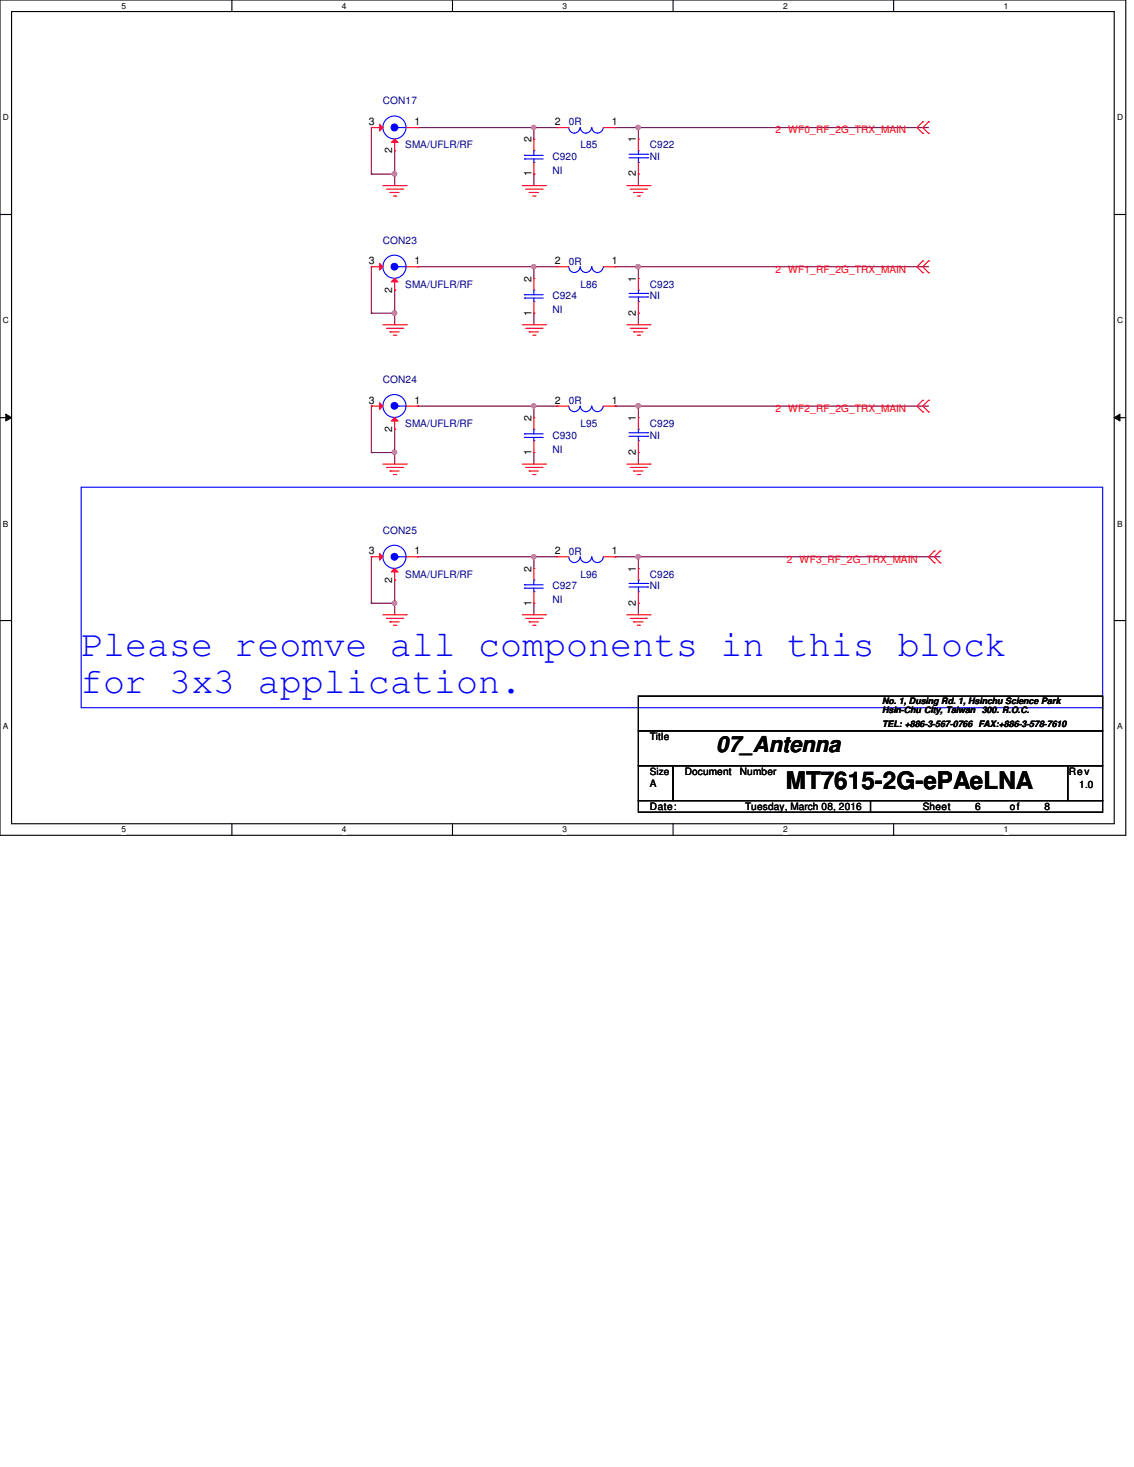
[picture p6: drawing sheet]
<svg xmlns="http://www.w3.org/2000/svg" width="216mm" height="279mm" viewBox="0 0 216 279" stroke-linecap="round" stroke-linejoin="round" font-family="sans-serif">
<path d="M0 0h214.3v159.1h-214.3zM2.2 2.2h209.9v154.7h-209.9z" fill="none" stroke="#000" stroke-width=".21"/>
<g fill="#fff">
<path d="M23.2 .2h.8v1.8h-.8z"/>
<path d="M23.2 157.1h.8v1.8h-.8z"/>
</g>
<path d="M44.2 0v2.2M44.2 156.9v2.2" fill="none" stroke="#000" stroke-width=".21"/>
<g fill="#fff">
<path d="M65.1 .2h.9v1.8h-.9z"/>
<path d="M65.1 157.1h.9v1.8h-.9z"/>
</g>
<path d="M86.1 0v2.2M86.1 156.9v2.2" fill="none" stroke="#000" stroke-width=".21"/>
<g fill="#fff">
<path d="M107.1 .2h.9v1.8h-.9z"/>
<path d="M107.1 157.1h.9v1.8h-.9z"/>
</g>
<path d="M128.1 0v2.2M128.1 156.9v2.2" fill="none" stroke="#000" stroke-width=".21"/>
<g fill="#fff">
<path d="M149.1 .2h.9v1.8h-.9z"/>
<path d="M149.1 157.1h.9v1.8h-.9z"/>
</g>
<path d="M170.1 0v2.2M170.1 156.9v2.2" fill="none" stroke="#000" stroke-width=".21"/>
<g fill="#fff">
<path d="M191.1 .2h.9v1.8h-.9z"/>
<path d="M191.1 157.1h.9v1.8h-.9z"/>
<path d="M.6 21.5h1.1v1.8h-1.1z"/>
<path d="M212.7 21.5h1.1v1.8h-1.1z"/>
<path d="M.6 60.2h1.1v1.7h-1.1z"/>
<path d="M212.7 60.2h1.1v1.7h-1.1z"/>
</g>
<path d="M0 40.9h2.2M212.1 40.9h2.2" fill="none" stroke="#000" stroke-width=".21"/>
<g fill="#fff">
<path d="M.6 98.8h1v1.8h-1z"/>
<path d="M212.7 98.8h1v1.8h-1z"/>
</g>
<path d="M0 79.5h2.2M212.1 79.5h2.2" fill="none" stroke="#000" stroke-width=".21"/>
<path d="M1.1 78.9l1.1 .6-1.1 .7zM212.1 79.5l1.1-.6v1.3z" fill="#000"/>
<path d="M1.1 78.9l1.1 .6-1.1 .7zM212.1 79.5l1.1-.6v1.3z" fill="none" stroke="#000" stroke-width=".19"/>
<g fill="#fff">
<path d="M.6 137.5h1v1.8h-1z"/>
<path d="M212.7 137.5h1v1.8h-1z"/>
</g>
<path d="M0 118.2h2.2M212.1 118.2h2.2" fill="none" stroke="#000" stroke-width=".21"/>
<path d="M15.5 92.8h194.4v42h-194.4z" fill="none" stroke="#00f" stroke-width=".21"/>
<path d="M101.6 33.1h.1M101.6 24.3h.1M101.6 24.3v2.2M101.6 33.1v2.2M121.5 33.1h.1M121.5 33.1v2.2" fill="none" stroke="#800040" stroke-width=".21"/>
<circle cx="101.6" cy="24.3" r=".4" fill="#f0f"/>
<circle cx="101.6" cy="24.3" r=".4" fill="none" stroke="#f0f" stroke-width=".21"/>
<g fill="none" stroke="#800040" stroke-width=".21">
<path d="M101.6 24.3h.1M101.6 24.3h4.4M117.1 24.3h.1M117.1 24.3h4.4M121.5 24.3h.1M121.5 24.3v2.2M101.6 59.6h.1M101.6 50.8h.1M101.6 50.8v2.2M101.6 59.6v2.2M101.6 50.8h4.4M121.5 59.6h.1"/>
<path d="M121.5 50.8h.1M121.5 50.8v2.2M121.5 59.6v2.2M101.6 77.3h.1M101.6 77.3v2.2M121.5 77.3h.1M121.5 77.3v2.2M101.6 86.2h.1M101.6 86.2v2.2M121.5 86.2h.1M121.5 86.2v2.2M101.6 114.9h.1"/>
<path d="M101.6 106h.1M101.6 106v2.3M101.6 114.9v2.2M121.5 114.9h.1M121.5 106h.1M121.5 106v2.3M121.5 114.9v2.2"/>
</g>
<circle cx="101.6" cy="50.8" r=".42" fill="#f0f"/>
<circle cx="101.6" cy="50.8" r=".42" fill="none" stroke="#f0f" stroke-width=".21"/>
<path d="M117.1 50.8h.1M117.1 50.8h4.4M101.6 77.3h.1M101.6 77.3h4.4" fill="none" stroke="#800040" stroke-width=".21"/>
<circle cx="101.6" cy="77.3" r=".42" fill="#f0f"/>
<circle cx="101.6" cy="77.3" r=".42" fill="none" stroke="#f0f" stroke-width=".21"/>
<path d="M117.1 77.3h.1M117.1 77.3h4.4M101.6 106h.1M101.6 106h4.4" fill="none" stroke="#800040" stroke-width=".21"/>
<circle cx="101.6" cy="106" r=".42" fill="#f0f"/>
<circle cx="101.6" cy="106" r=".42" fill="none" stroke="#f0f" stroke-width=".21"/>
<path d="M70.7 24.3h.1M70.7 33.1h.1M70.7 24.3v8.8M70.7 33.1h4.4M75.1 33.1h.1M75.1 33.1v2.2M117.1 106h.1M117.1 106h4.4" fill="none" stroke="#800040" stroke-width=".21"/>
<circle cx="75.1" cy="33.1" r=".43" fill="#f0f"/>
<circle cx="75.1" cy="33.1" r=".43" fill="none" stroke="#f0f" stroke-width=".21"/>
<path d="M75.1 28.7h.1M75.1 28.7v4.4M79.5 24.3h.1M79.5 24.3h22.1M70.7 50.8h.1M70.7 59.6h.1M70.7 50.8v8.8M70.7 59.6h4.4M75.1 59.6h.1M75.1 59.6v2.2" fill="none" stroke="#800040" stroke-width=".21"/>
<circle cx="75.1" cy="59.6" r=".43" fill="#f0f"/>
<circle cx="75.1" cy="59.6" r=".43" fill="none" stroke="#f0f" stroke-width=".21"/>
<path d="M75.1 55.2h.1M75.1 55.2v4.4M70.7 77.3h.1M70.7 77.3v8.9M70.7 86.2h.1M70.7 86.2h4.4M75.1 86.2h.1M75.1 86.2v2.2" fill="none" stroke="#800040" stroke-width=".21"/>
<circle cx="75.1" cy="86.1" r=".43" fill="#f0f"/>
<circle cx="75.1" cy="86.1" r=".43" fill="none" stroke="#f0f" stroke-width=".21"/>
<path d="M75.1 81.7h.1M75.1 81.7v4.5M70.7 106h.1M70.7 114.9h.1M70.7 106v8.9M70.7 114.9h4.4M75.1 114.9h.1M75.1 114.9v2.2" fill="none" stroke="#800040" stroke-width=".21"/>
<circle cx="75.1" cy="114.9" r=".43" fill="#f0f"/>
<circle cx="75.1" cy="114.9" r=".43" fill="none" stroke="#f0f" stroke-width=".21"/>
<path d="M121.5 24.3h.1M121.5 24.3h55.3M79.5 50.8h.1M79.5 50.8h22.1M79.5 77.3h.1M79.5 77.3h22.1M75.1 110.5h.1M75.1 110.5v4.4M79.5 106h.1M79.5 106h22.1" fill="none" stroke="#800040" stroke-width=".21"/>
<circle cx="121.5" cy="24.3" r=".42" fill="#f0f"/>
<circle cx="121.5" cy="24.3" r=".42" fill="none" stroke="#f0f" stroke-width=".21"/>
<path d="M121.5 50.8h.1M121.5 50.8h55.3" fill="none" stroke="#800040" stroke-width=".21"/>
<circle cx="121.5" cy="50.8" r=".43" fill="#f0f"/>
<circle cx="121.5" cy="50.8" r=".43" fill="none" stroke="#f0f" stroke-width=".21"/>
<path d="M121.5 77.3h.1M121.5 77.3h55.3" fill="none" stroke="#800040" stroke-width=".21"/>
<circle cx="121.5" cy="77.3" r=".43" fill="#f0f"/>
<circle cx="121.5" cy="77.3" r=".43" fill="none" stroke="#f0f" stroke-width=".21"/>
<path d="M121.5 106h.1M121.5 106h57.5" fill="none" stroke="#800040" stroke-width=".21"/>
<circle cx="121.5" cy="106" r=".43" fill="#f0f"/>
<circle cx="121.5" cy="106" r=".43" fill="none" stroke="#f0f" stroke-width=".21"/>
<g fill="none" stroke="#f00" stroke-width=".21">
<path d="M72.9 35.3h4.4M73.6 36h3.1M74.3 36.7h.1M74.3 36.7h1.7M74.9 37.3h.5M75.4 37.3h.1M76.7 36h.1M77.3 35.3h.1M99.4 35.3h4.4M100.1 36h3.1M100.8 36.7h.1M100.8 36.7h1.7"/>
<path d="M101.4 37.3h.5M101.9 37.3h.1M103.2 36h.1M103.8 35.3h.1M119.3 35.3h4.4M120 36h3.1M120.6 36.7h.1M120.6 36.7h1.8M121.3 37.3h.5M121.8 37.3h.1M123.1 36h.1M123.7 35.3h.1"/>
<path d="M175.7 23.2h.1M175.7 25.4h.1M175.7 23.2l-1.1 1.1 1.1 1.1M176.8 23.2h.1M176.8 25.4h.1M176.8 23.2l-1.1 1.1 1.1 1.1M175.7 49.7h.1M175.7 51.9h.1M175.7 49.7l-1.1 1.1 1.1 1.1M176.8 49.7h.1M176.8 51.9h.1M176.8 49.7l-1.1 1.1 1.1 1.1"/>
<path d="M72.9 61.8h4.4M73.6 62.5h3.1M74.3 63.2h.1M74.3 63.2h1.7M74.9 63.8h.5M75.4 63.8h.1M76.7 62.5h.1M77.3 61.8h.1M99.4 61.8h4.4M100.1 62.5h3.1M100.8 63.2h.1M100.8 63.2h1.7"/>
<path d="M101.4 63.8h.5M101.9 63.8h.1M103.2 62.5h.1M103.8 61.8h.1M119.3 61.8h4.4M120 62.5h3.1M120.6 63.2h.1M120.6 63.2h1.8M121.3 63.8h.5M121.8 63.8h.1M123.1 62.5h.1M123.7 61.8h.1"/>
<path d="M175.7 76.2h.1M175.7 78.4h.1M175.7 76.2l-1.1 1.1 1.1 1.1M176.8 76.2h.1M176.8 78.4h.1M176.8 76.2l-1.1 1.1 1.1 1.1M72.9 88.4h4.4M73.6 89h3.1M74.3 89.7h.1M74.3 89.7h1.7M74.9 90.4h.5M75.4 90.4h.1"/>
<path d="M76.7 89h.1M77.3 88.4h.1M99.4 88.4h4.4M100.1 89h3.1M100.8 89.7h.1M100.8 89.7h1.7M101.4 90.4h.5M101.9 90.4h.1M103.2 89h.1M103.8 88.4h.1M119.3 88.4h4.4M120 89h3.1"/>
<path d="M120.6 89.7h.1M120.6 89.7h1.8M121.3 90.4h.5M121.8 90.4h.1M123.1 89h.1M123.7 88.4h.1M72.9 117.1h4.4M73.6 117.8h3.1M74.3 118.4h.1M74.3 118.4h1.7M74.9 119.1h.5M75.4 119.1h.1"/>
<path d="M76.7 117.8h.1M77.3 117.1h.1M99.4 117.1h4.4M100.1 117.8h3.1M100.8 118.4h.1M100.8 118.4h1.7M101.4 119.1h.5M101.9 119.1h.1M103.2 117.8h.1M103.8 117.1h.1M119.3 117.1h4.4M120 117.8h3.1"/>
<path d="M120.6 118.4h.1M120.6 118.4h1.8M121.3 119.1h.5M121.8 119.1h.1M123.1 117.8h.1M123.7 117.1h.1M177.9 104.9h.1M177.9 107.2h.1M177.9 104.9l-1.1 1.1 1.1 1.2M179 104.9h.1M179 107.2h.1M179 104.9l-1.1 1.1 1.1 1.2"/>
</g>
<path d="M121.5 132.6h88.4v6.6h-88.4zM121.5 139.2h88.4v6.6h-88.4zM121.5 145.8h6.6v6.7h-6.6zM121.5 152.5h44.2v2.2h-44.2zM128.1 145.8h75.2v6.7h-75.2zM165.7 152.5h44.2v2.2h-44.2zM203.3 145.8h6.6v6.7h-6.6z" fill="none" stroke="#000" stroke-width=".21"/>
<circle cx="75.1" cy="106" r=".64" fill="#00f"/>
<g fill="none" stroke="#00f" stroke-width=".21">
<path d="M75.8 106h.1M75.8 106h1.5"/>
<circle cx="75.1" cy="106" r=".64"/>
<circle cx="75.1" cy="106" r="2.2"/>
</g>
<path d="M77.3 106h2.2M79.5 106h.1" fill="none" stroke="#f00" stroke-width=".21"/>
<path d="M74.5 108.9l.6-.6 .7 .6z" fill="#f00"/>
<path d="M74.5 108.9l.6-.6 .7 .6zM75.1 110.5h.1M75.1 108.3v2.2" fill="none" stroke="#f00" stroke-width=".21"/>
<path d="M72.3 105.4l.6 .6-.6 .7z" fill="#f00"/>
<path d="M70.7 106h.1M70.7 106h2.2M72.3 105.4l.6 .6-.6 .7z" fill="none" stroke="#f00" stroke-width=".21"/>
<circle cx="75.1" cy="77.3" r=".64" fill="#00f"/>
<g fill="none" stroke="#00f" stroke-width=".21">
<path d="M75.8 77.3h.1M75.8 77.3h1.5"/>
<circle cx="75.1" cy="77.3" r=".64"/>
<circle cx="75.1" cy="77.3" r="2.19"/>
</g>
<path d="M77.3 77.3h2.2M79.5 77.3h.1" fill="none" stroke="#f00" stroke-width=".21"/>
<path d="M74.5 80.2l.6-.7 .7 .7z" fill="#f00"/>
<path d="M75.1 79.5v2.2M74.5 80.2l.6-.7 .7 .7zM75.1 81.7h.1" fill="none" stroke="#f00" stroke-width=".21"/>
<path d="M72.3 76.7l.6 .6-.6 .7z" fill="#f00"/>
<g fill="none" stroke="#f00" stroke-width=".21">
<path d="M121.5 26.5h.1M121.5 33.1h.1M121.5 26.5v2.2M121.5 30.9v2.2M106 50.8h.1M106 50.8h2.3M114.9 50.8h2.2M117.1 50.8h.1M121.5 53h.1M121.5 59.6h.1M121.5 53v2.2M121.5 57.4v2.2"/>
<path d="M70.7 77.3h.1M70.7 77.3h2.2M72.3 76.7l.6 .6-.6 .7z"/>
</g>
<g fill="none" stroke="#00f" stroke-width=".21">
<path d="M119.8 29.4h3.5M119.8 30.1h3.5M121.5 30.9h.1M121.5 28.7h.1M121.5 28.7v.7M121.5 30.1v.8M123.3 29.4h.1M123.3 30.1h.1M108.3 50.8a1.08 1.08 0 0 0 1.1 1.1 1.08 1.08 0 0 0 1-1.1M110.5 50.8a1.08 1.08 0 0 0 1.1 1.1 1.08 1.08 0 0 0 1-1.1M112.7 50.8a1.08 1.08 0 0 0 1.1 1.1 1.08 1.08 0 0 0 1.1-1.1M119.8 55.9h3.5"/>
<path d="M119.8 56.6h3.5M121.5 57.4h.1M121.5 55.2h.1M121.5 55.2v.7M121.5 56.6v.8M123.3 55.9h.1M123.3 56.6h.1"/>
</g>
<circle cx="75.1" cy="24.3" r=".65" fill="#00f"/>
<g fill="none" stroke="#00f" stroke-width=".21">
<path d="M75.8 24.3h.1M75.8 24.3h1.5"/>
<circle cx="75.1" cy="24.3" r=".65"/>
<circle cx="75.1" cy="24.3" r="2.19"/>
</g>
<path d="M77.3 24.3h2.2M79.5 24.3h.1" fill="none" stroke="#f00" stroke-width=".21"/>
<path d="M74.5 27.1l.6-.6 .7 .6z" fill="#f00"/>
<path d="M74.5 27.1l.6-.6 .7 .6zM75.1 28.7h.1M75.1 26.5v2.2" fill="none" stroke="#f00" stroke-width=".21"/>
<path d="M72.3 23.7l.6 .6-.6 .6z" fill="#f00"/>
<path d="M70.7 24.3h.1M70.7 24.3h2.2M72.3 23.7l.6 .6-.6 .6z" fill="none" stroke="#f00" stroke-width=".21"/>
<circle cx="75.1" cy="50.8" r=".64" fill="#00f"/>
<g fill="none" stroke="#00f" stroke-width=".21">
<path d="M75.8 50.8h.1M75.8 50.8h1.5"/>
<circle cx="75.1" cy="50.8" r=".64"/>
<circle cx="75.1" cy="50.8" r="2.2"/>
</g>
<path d="M77.3 50.8h2.2M79.5 50.8h.1" fill="none" stroke="#f00" stroke-width=".21"/>
<path d="M74.5 53.7l.6-.7 .7 .7z" fill="#f00"/>
<path d="M74.5 53.7l.6-.7 .7 .7zM75.1 55.2h.1M75.1 53v2.2" fill="none" stroke="#f00" stroke-width=".21"/>
<path d="M72.3 50.2l.6 .6-.6 .6z" fill="#f00"/>
<g fill="none" stroke="#f00" stroke-width=".21">
<path d="M101.6 33.1h.1M101.6 26.5h.1M101.6 26.5v2.2M101.6 30.9v2.2M106 24.3h.1M106 24.3h2.3M114.9 24.3h2.2M117.1 24.3h.1M70.7 50.8h.1M70.7 50.8h2.2M72.3 50.2l.6 .6-.6 .6zM101.6 59.6h.1"/>
<path d="M101.6 53h.1M101.6 53v2.2M101.6 57.4v2.2M101.6 79.5h.1M101.6 79.5v2.2M106 77.3h.1M106 77.3h2.3M114.9 77.3h2.2M117.1 77.3h.1M121.5 79.5h.1M121.5 79.5v2.2M101.6 86.2h.1"/>
<path d="M101.6 83.9v2.3M121.5 86.2h.1M121.5 83.9v2.3M101.6 114.9h.1M101.6 108.3h.1M101.6 108.3v2.2M101.6 112.7v2.2M106 106h.1M106 106h2.3M114.9 106h2.2M117.1 106h.1M121.5 108.3h.1"/>
<path d="M121.5 114.9h.1M121.5 108.3v2.2M121.5 112.7v2.2"/>
</g>
<g fill="none" stroke="#00f" stroke-width=".21">
<path d="M99.9 30.3h.1M99.9 29.6h.1M99.9 30.3h3.5M99.9 29.6h3.5M101.6 28.7h.1M101.6 30.9h.1M101.6 28.7v.9M101.6 30.3v.6M108.3 24.3a1.08 1.08 0 0 0 1.1 1.1 1.08 1.08 0 0 0 1-1.1M110.5 24.3a1.08 1.08 0 0 0 1.1 1.1 1.08 1.08 0 0 0 1-1.1M112.7 24.3a1.08 1.08 0 0 0 1.1 1.1 1.08 1.08 0 0 0 1.1-1.1M99.9 56.8h.1"/>
<path d="M99.9 56.1h.1M99.9 56.8h3.5M99.9 56.1h3.5M101.6 55.2h.1M101.6 57.4h.1M101.6 55.2v.9M101.6 56.8v.6M108.3 77.3a1.08 1.08 0 0 0 1.1 1.1 1.08 1.08 0 0 0 1-1.1M110.5 77.3a1.08 1.08 0 0 0 1.1 1.1 1.08 1.08 0 0 0 1-1.1M112.7 77.3a1.08 1.08 0 0 0 1.1 1.1 1.08 1.08 0 0 0 1.1-1.1M99.9 83.3h.1M99.9 82.6h.1"/>
<path d="M99.9 83.3h3.5M99.9 82.6h3.5M101.6 81.7h.1M101.6 83.9h.1M101.6 81.7v.9M101.6 83.3v.6M119.8 82.4h3.5M119.8 83.1h3.5M121.5 83.9h.1M121.5 81.7h.1M121.5 81.7v.7M121.5 83.1v.8"/>
<path d="M123.3 82.4h.1M123.3 83.1h.1M99.9 112h.1M99.9 111.4h.1M99.9 112h3.5M99.9 111.4h3.5M101.6 110.5h.1M101.6 112.7h.1M101.6 110.5v.9M101.6 112v.7M108.3 106a1.08 1.08 0 0 0 1.1 1.1 1.08 1.08 0 0 0 1-1.1M110.5 106a1.08 1.08 0 0 0 1.1 1.1 1.08 1.08 0 0 0 1-1.1"/>
<path d="M112.7 106a1.08 1.08 0 0 0 1.1 1.1 1.08 1.08 0 0 0 1.1-1.1M119.8 111.1h3.5M119.8 111.8h3.5M121.5 112.7h.1M121.5 110.5h.1M121.5 110.5v.6M121.5 111.8v.9M123.3 111.1h.1M123.3 111.8h.1"/>
</g>
<circle cx="101.6" cy="24.3" r=".4" fill="#f0f"/>
<circle cx="101.6" cy="24.3" r=".4" fill="none" stroke="#f0f" stroke-width=".21"/>
<circle cx="101.6" cy="50.8" r=".42" fill="#f0f"/>
<circle cx="101.6" cy="50.8" r=".42" fill="none" stroke="#f0f" stroke-width=".21"/>
<circle cx="101.6" cy="77.3" r=".42" fill="#f0f"/>
<circle cx="101.6" cy="77.3" r=".42" fill="none" stroke="#f0f" stroke-width=".21"/>
<circle cx="101.6" cy="106" r=".42" fill="#f0f"/>
<circle cx="101.6" cy="106" r=".42" fill="none" stroke="#f0f" stroke-width=".21"/>
<circle cx="75.1" cy="33.1" r=".43" fill="#f0f"/>
<circle cx="75.1" cy="33.1" r=".43" fill="none" stroke="#f0f" stroke-width=".21"/>
<circle cx="75.1" cy="59.6" r=".43" fill="#f0f"/>
<circle cx="75.1" cy="59.6" r=".43" fill="none" stroke="#f0f" stroke-width=".21"/>
<circle cx="75.1" cy="86.1" r=".43" fill="#f0f"/>
<circle cx="75.1" cy="86.1" r=".43" fill="none" stroke="#f0f" stroke-width=".21"/>
<circle cx="75.1" cy="114.9" r=".43" fill="#f0f"/>
<circle cx="75.1" cy="114.9" r=".43" fill="none" stroke="#f0f" stroke-width=".21"/>
<circle cx="121.5" cy="24.3" r=".42" fill="#f0f"/>
<circle cx="121.5" cy="24.3" r=".42" fill="none" stroke="#f0f" stroke-width=".21"/>
<circle cx="121.5" cy="50.8" r=".43" fill="#f0f"/>
<circle cx="121.5" cy="50.8" r=".43" fill="none" stroke="#f0f" stroke-width=".21"/>
<circle cx="121.5" cy="77.3" r=".43" fill="#f0f"/>
<circle cx="121.5" cy="77.3" r=".43" fill="none" stroke="#f0f" stroke-width=".21"/>
<circle cx="121.5" cy="106" r=".43" fill="#f0f"/>
<circle cx="121.5" cy="106" r=".43" fill="none" stroke="#f0f" stroke-width=".21"/>
<g font-size="7" fill="#00f">
<text x="15.5" y="124.9">Please reomve all components in this block</text>
<text x="15.5" y="131.9">for 3x3 application.</text>
</g>
<text font-size="4.6" x="149.6" y="150.3">MT7615-2G-ePAeLNA</text>
<text font-size="4.2" x="136.4" y="143.3">07_Antenna</text>
<g font-size="2">
<text x="70.2" y="23.8">3</text>
<text x="78.9" y="23.8">1</text>
<text x="105.6" y="23.8">2</text>
<text x="116.5" y="23.8">1</text>
<text x="74.7" y="29.2" transform="rotate(-90 74.7 29.2)">2</text>
<text x="101.2" y="27.1" transform="rotate(-90 101.2 27.1)">2</text>
<text x="121.1" y="27.1" transform="rotate(-90 121.1 27.1)">1</text>
<text x="101.2" y="33.6" transform="rotate(-90 101.2 33.6)">1</text>
<text x="121.1" y="33.6" transform="rotate(-90 121.1 33.6)">2</text>
<text x="70.2" y="50.3">3</text>
<text x="78.9" y="50.3">1</text>
<text x="101.2" y="53.7" transform="rotate(-90 101.2 53.7)">2</text>
<text x="105.6" y="50.3">2</text>
<text x="116.5" y="50.3">1</text>
<text x="121.1" y="53.7" transform="rotate(-90 121.1 53.7)">1</text>
<text x="74.7" y="55.7" transform="rotate(-90 74.7 55.7)">2</text>
<text x="101.2" y="60.1" transform="rotate(-90 101.2 60.1)">1</text>
<text x="121.1" y="60.1" transform="rotate(-90 121.1 60.1)">2</text>
<text x="70.2" y="76.9">3</text>
<text x="78.9" y="76.9">1</text>
<text x="105.6" y="76.9">2</text>
<text x="116.5" y="76.9">1</text>
<text x="74.7" y="82.2" transform="rotate(-90 74.7 82.2)">2</text>
<text x="101.2" y="80.2" transform="rotate(-90 101.2 80.2)">2</text>
<text x="121.1" y="80.2" transform="rotate(-90 121.1 80.2)">1</text>
<text x="101.2" y="86.6" transform="rotate(-90 101.2 86.6)">1</text>
<text x="121.1" y="86.6" transform="rotate(-90 121.1 86.6)">2</text>
<text x="70.2" y="105.6">3</text>
<text x="78.9" y="105.6">1</text>
<text x="105.6" y="105.6">2</text>
<text x="116.5" y="105.6">1</text>
<text x="74.7" y="111" transform="rotate(-90 74.7 111)">2</text>
<text x="101.2" y="108.9" transform="rotate(-90 101.2 108.9)">2</text>
<text x="121.1" y="108.9" transform="rotate(-90 121.1 108.9)">1</text>
<text x="101.2" y="115.4" transform="rotate(-90 101.2 115.4)">1</text>
<text x="121.1" y="115.4" transform="rotate(-90 121.1 115.4)">2</text>
</g>
<g font-size="1.9" fill="#000080">
<text x="72.9" y="19.9">CON17</text>
<text x="108.3" y="23.9">0R</text>
<text x="77.1" y="28.3">SMA/UFLR/RF</text>
<text x="110.5" y="28.3">L85</text>
<text x="123.7" y="28.3">C922</text>
<text x="105.2" y="30.5">C920</text>
<text x="105.2" y="33.1">NI</text>
<text x="123.7" y="30.5">NI</text>
<text x="72.9" y="46.4">CON23</text>
<text x="108.3" y="50.4">0R</text>
<text x="77.1" y="54.8">SMA/UFLR/RF</text>
<text x="105.2" y="57">C924</text>
<text x="105.2" y="59.6">NI</text>
<text x="110.5" y="54.8">L86</text>
<text x="123.7" y="54.8">C923</text>
<text x="123.7" y="57">NI</text>
<text x="72.9" y="72.9">CON24</text>
<text x="108.3" y="76.9">0R</text>
<text x="77.1" y="81.3">SMA/UFLR/RF</text>
<text x="105.2" y="83.5">C930</text>
<text x="110.5" y="81.3">L95</text>
<text x="123.7" y="81.3">C929</text>
<text x="123.7" y="83.5">NI</text>
<text x="105.2" y="86.2">NI</text>
<text x="72.9" y="101.6">CON25</text>
<text x="108.3" y="105.6">0R</text>
<text x="77.1" y="110.1">SMA/UFLR/RF</text>
<text x="105.2" y="112.3">C927</text>
<text x="110.5" y="110.1">L96</text>
<text x="123.7" y="110.1">C926</text>
<text x="123.7" y="112.3">NI</text>
<text x="105.2" y="114.9">NI</text>
</g>
<g font-size="1.9" fill="#f00">
<text x="147.6" y="25.4">2 WF0_RF_2G_TRX_MAIN</text>
<text x="147.6" y="51.9">2 WF1_RF_2G_TRX_MAIN</text>
<text x="147.6" y="78.4">2 WF2_RF_2G_TRX_MAIN</text>
<text x="149.8" y="107.2">2 WF3_RF_2G_TRX_MAIN</text>
</g>
<g font-size="1.9">
<text x="123.7" y="141">Title</text>
<text x="123.7" y="149.8">A</text>
<text x="123.7" y="147.5">Size</text>
<text x="130.4" y="147.6">Document</text>
<text x="140.9" y="147.6">Number</text>
<text x="203.5" y="147.6">Rev</text>
<text x="123.7" y="154.3">Date:</text>
<text x="141.9" y="154.3">Tuesday, March 08, 2016</text>
<text x="175.7" y="154.3">Sheet</text>
<text x="185.6" y="154.3">6</text>
<text x="192.2" y="154.3">of</text>
<text x="198.9" y="154.3">8</text>
<text x="205.5" y="150">1.0</text>
</g>
<g font-size="1.7">
<text x="167.9" y="134.2">No. 1, Dusing Rd. 1, Hsinchu Science Park</text>
<text x="167.9" y="135.9">Hsin-Chu City, Taiwan 300. R.O.C.</text>
<text x="167.9" y="138.6">TEL: +886-3-567-0766 FAX:+886-3-578-7610</text>
</g>
<g font-size="1.6">
<text x="23.2" y="1.7">5</text>
<text x="65.1" y="1.7">4</text>
<text x="107.1" y="1.7">3</text>
<text x="149.1" y="1.7">2</text>
<text x="191.1" y="1.7">1</text>
<text x=".6" y="22.9">D</text>
<text x="212.7" y="22.9">D</text>
<text x=".6" y="61.6">C</text>
<text x="212.7" y="61.6">C</text>
<text x=".6" y="100.3">B</text>
<text x="212.7" y="100.3">B</text>
<text x=".6" y="138.9">A</text>
<text x="212.7" y="138.9">A</text>
<text x="23.2" y="158.5">5</text>
<text x="65.1" y="158.5">4</text>
<text x="107.1" y="158.5">3</text>
<text x="149.1" y="158.5">2</text>
<text x="191.1" y="158.5">1</text>
</g>
</svg>
